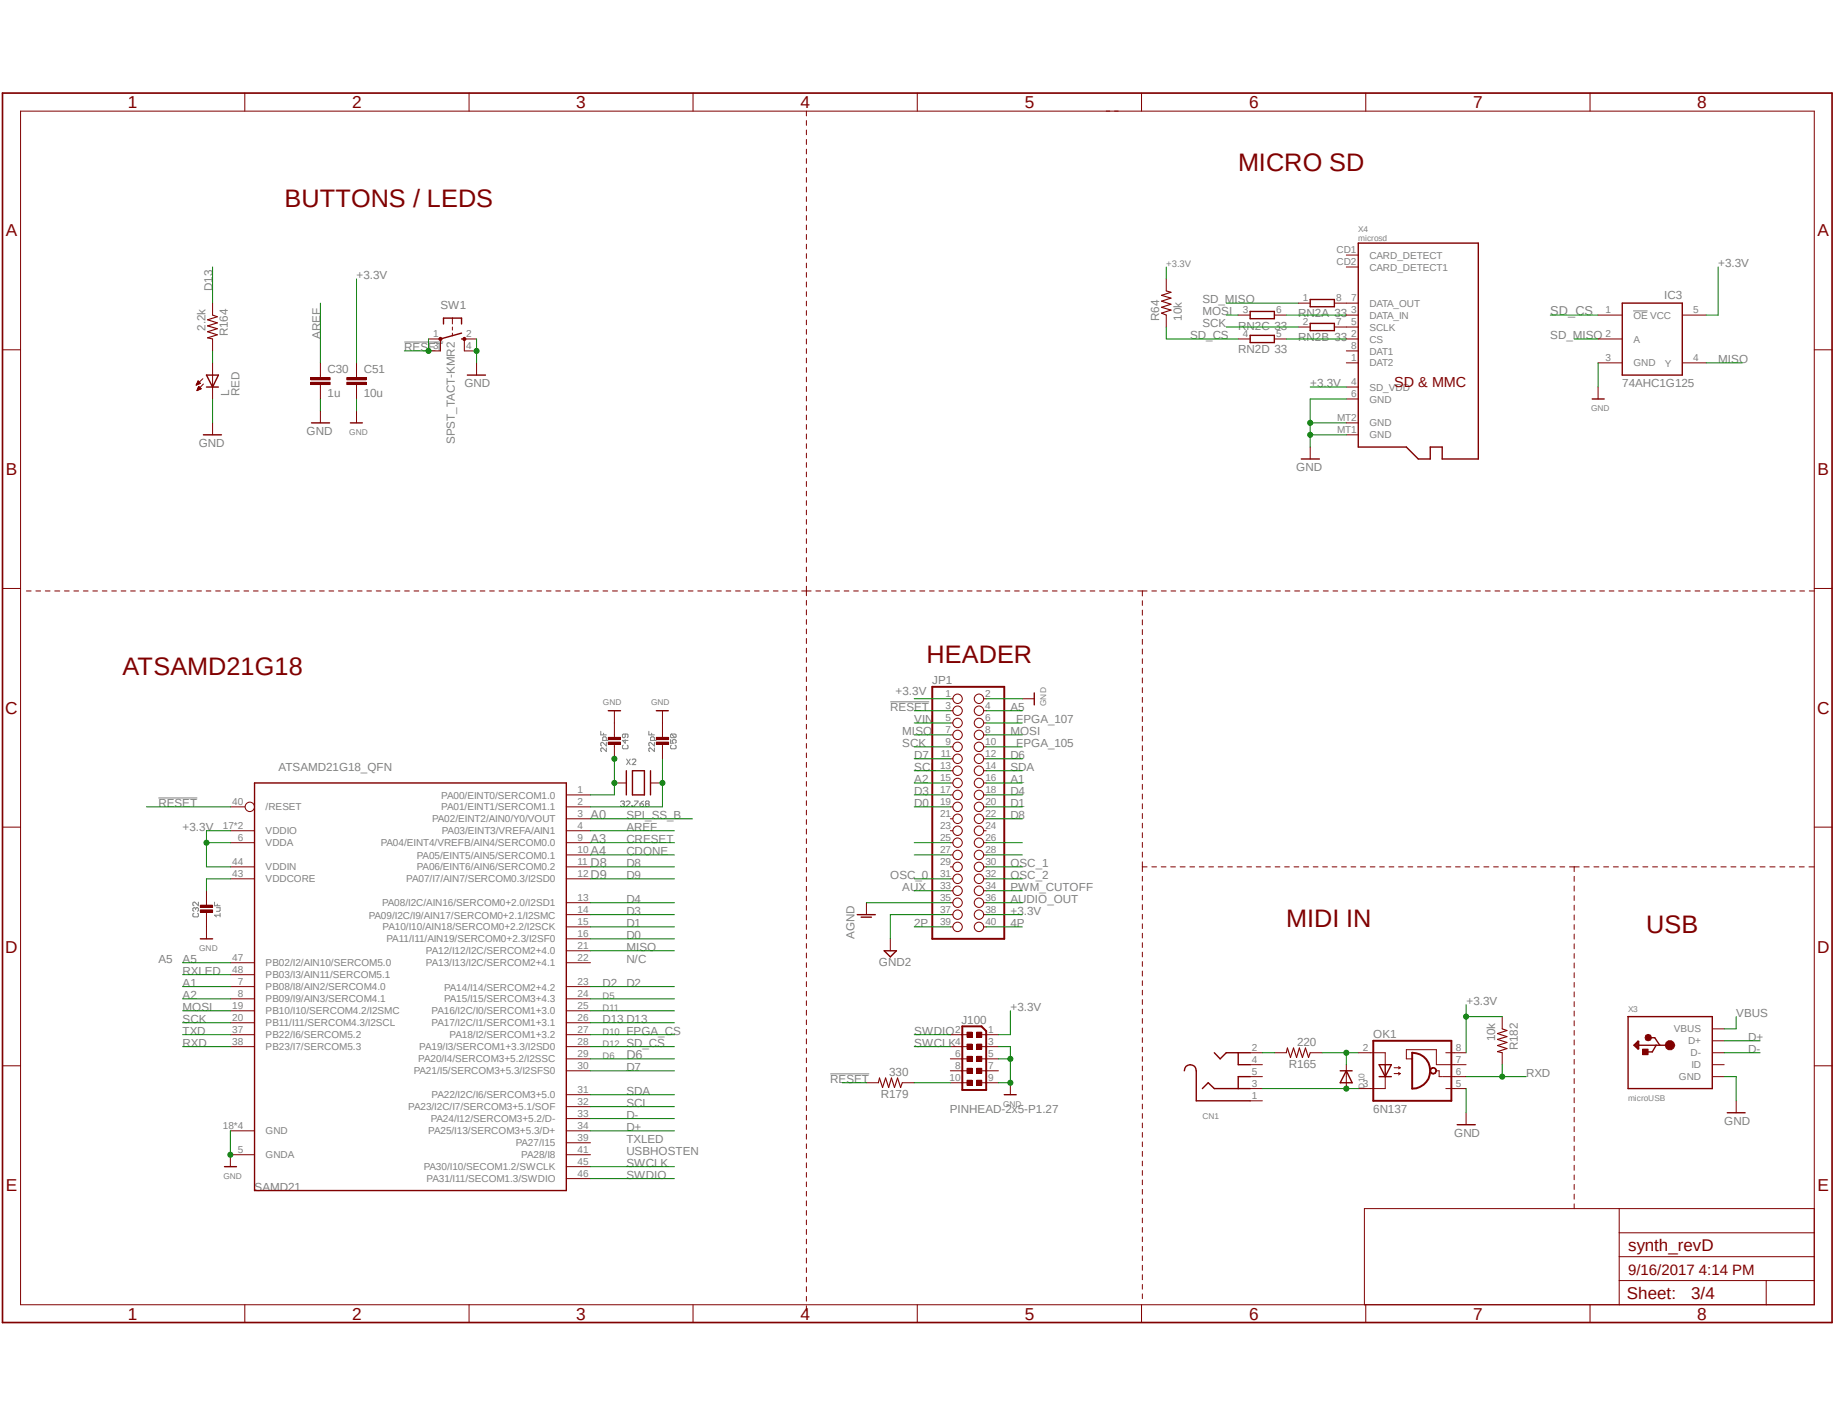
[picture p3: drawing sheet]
<svg xmlns="http://www.w3.org/2000/svg" width="279mm" height="216mm" viewBox="0 0 279 216" stroke-linecap="round" stroke-linejoin="round" font-family="sans-serif">
<path d="M0 13.9l279.4 188M279.4 13.9l-279.4 188" fill="none" stroke="#fff" stroke-width=".15"/>
<g fill="none" stroke="#808080" stroke-width=".15">
<path d="M61.6 52.1h5.9M248.8 47.4h2.2M91.5 111.4v.6h.9M91.9 111.7v.3M92.4 112.8v-.4l-.2-.1h-.3l-.1 .1v.4h.8M92.4 113.1v.6l-.6-.6-.3 .1v.3l.2 .2M92.4 114v.5l-.6-.5-.3 .1v.3l.2 .1M95 113.5l-.2 .2v.3l.2 .1h.5l.2-.1v-.3l-.2-.2M95.2 112.7v.5l-.4-.4h.9M95.2 111.8v.5l-.1 .1-.3-.1v-.3l.2-.2h.5l.2 .2v.3l-.2 .1M95.5 115.7l.5 .8M96 115.7l-.5 .8"/>
<path d="M96.3 115.8l.1-.1h.3l.2 .1v.2l-.6 .5h.6M98.8 111.4v.6h.9M99.3 111.7v.3M99.7 114v.5l-.6-.5-.3 .1v.3l.2 .1M99.7 113.1v.6l-.6-.6-.3 .1v.3l.2 .2M99.7 112.8v-.4l-.2-.1-.4 .1v.4h.8M102.2 112.7v.5h.4l-.2-.2v-.2l.2-.1 .4 .1v.3l-.2 .1M102.3 113.5l-.1 .2v.3l.1 .1h.5l.2-.1v-.3l-.2-.2M102.3 111.8h.5l.2 .2v.3l-.2 .1M102.3 111.8l-.1 .2v.3l.1 .1h.5M102.3 111.8l.5 .6M135.6 106.9h6"/>
<path d="M24.1 121.6h6M29.5 139.1l-.1 .2v.3l.1 .1h.6l.1-.1v-.3l-.1-.2M29.8 138.4l-.1-.1-.3 .1v.3l.1 .2M29.8 138.4l.1-.1 .3 .1v.3l-.1 .2M29.8 138.4v.2M30.2 137.5v.5l-.5-.5-.3 .1v.3l.1 .1M32.7 137.5v.5h.8M33 138.3h.5v.4l-.1 .2h-.4M33.1 137.8v.2M33.5 139.4h-.8l.3 .3M33.5 139.1v.6M94.5 122.2l.5-.2 .1 .2v.1l-.1 .2"/>
<path d="M94.8 122.5h.2M95 122.5l.1 .1v.2l-.1 .1-.5-.1M95.4 122.2l.1-.2 .5 .2v.1l-.6 .6h.6M96.2 122.8h.2v.1h-.2zM96.6 122h.6l-.6 .9M97.5 122.5h.4l.1 .3-.1 .1h-.3l-.1-.1zM98 122l-.5 .5M98.5 122.5l-.2-.2 .2-.3h.3l.1 .2-.1 .3M98.5 122.5h.3M98.5 122.5l-.2 .1 .2 .3h.3l.1-.1-.1-.3M126.5 163.6h5.9"/>
</g>
<g fill="none" stroke="#800000" stroke-width=".15">
<path d="M122.9 16.9v.8M122.9 18.4v.7M122.9 19.8v.7M168.5 16.9h.6M169.8 16.9h.5M122.9 21.3v.7M122.9 22.7v.8M122.9 24.2v.7M122.9 25.6v.7M122.9 27.1v.7M122.9 28.5v.8M122.9 30v.7"/>
<path d="M122.9 31.4v.7M122.9 32.9v.7M122.9 34.3v.7M122.9 35.7v.8M122.9 37.2v.7M122.9 38.7v.7M29.9 58.6h.1M29.9 58.6h.2M30 58.5h.3M30 58.5h.4M30 58.4h.5M30 59.4h.1"/>
<path d="M30.1 58.4h.4M30.1 58.3h.3M30.1 59.4h.2M30.1 59.4h.3M30.1 58.2h.2M30.1 59.3h.4M30.1 59.2h.5M30.1 58.1h.2M30.1 58.1h.1M30.1 59.1h.4M30.2 59.1h.3M30.2 59h.2"/>
<path d="M30.3 58.9h.1M30.5 58.4l-.3-.4-.3 .7M30.5 58.4l-.6 .3M30.6 59.2l-.3-.3-.3 .6M30.6 59.2l-.6 .3M30.9 57.7l-1 1M31 58.5l-1 1M32.4 46.2v1.8M32.4 51.6v1.9M32.4 55.3v5.5M47.3 58.3h3v.3h-3zM47.3 57.5h3v.4h-3z"/>
<path d="M48.8 55.3v2.2M48.8 58.6v2.2M67.1 51.6v1.9M68.9 48.5v.9M68.9 49.8v.5M68.9 50.8v.4M70.7 51.6v1.9M72.6 55.3v1.8M122.9 40.1v.7M122.9 41.5v.7M122.9 43v.7M122.9 44.4v.8"/>
<path d="M122.9 45.9v.7M122.9 47.3v.7M122.9 48.8v.7M122.9 50.2v.7M122.9 51.6v.8M122.9 53.1v.7M122.9 54.6v.7M122.9 56v.7M122.9 57.4v.8M122.9 58.9v.7M32.4 64.4v1.9M48.8 62.6v1.8"/>
<path d="M122.9 60.4v.7M122.9 61.8v.7M122.9 63.2v.8M122.9 64.7v.7M122.9 66.1v.8M122.9 67.6v.7M122.9 69v.8M122.9 70.5v.7M122.9 71.9v.7M122.9 73.4v.7M122.9 74.8v.8M122.9 76.3v.7"/>
<path d="M122.9 77.7v.7M122.9 79.2v.7M4 90h.7M5.5 90h.7M6.9 90h.7M8.3 90h.8M9.8 90h.7M11.3 90h.7M12.7 90h.7M14.1 90h.8M15.6 90h.7M17 90h.7"/>
<path d="M18.5 90h.7M19.9 90h.7M21.3 90h.8M22.8 90h.7M24.2 90h.7M25.7 90h.7M27.1 90h.7M28.5 90h.8M30 90h.7M31.4 90h.7M32.9 90h.7M34.3 90h.7"/>
<path d="M35.7 90h.7M37.2 90h.7M38.6 90h.7M40 90h.8M41.5 90h.7M42.9 90h.7M44.4 90h.7M45.8 90h.7M47.2 90h.8M48.7 90h.7M50.1 90h.7M51.6 90h.7"/>
<path d="M53 90h.7M54.4 90h.8M55.9 90h.7M57.3 90h.7M58.8 90h.7M60.2 90h.7M61.6 90h.8M63.1 90h.7M64.5 90h.7M66 90h.7M67.4 90h.7M68.8 90h.8"/>
<path d="M70.3 90h.7M71.7 90h.7M73.2 90h.7M74.6 90h.7M76 90h.8M77.5 90h.7M78.9 90h.7M80.3 90h.8M81.8 90h.7M83.2 90h.7M84.7 90h.7M86.1 90h.7"/>
<path d="M87.5 90h.8M89 90h.7M90.4 90h.7M91.9 90h.7M93.3 90h.8M94.8 90h.7M96.2 90h.7M97.7 90h.7M99.1 90h.7M100.5 90h.8M102 90h.7M103.4 90h.7"/>
<path d="M104.9 90h.7M106.3 90h.7M107.7 90h.8M109.2 90h.7M110.6 90h.7M112.1 90h.7M113.5 90h.7M114.9 90h.8M116.4 90h.7M117.8 90h.7M119.3 90h.7M120.7 90h.7"/>
<path d="M122.1 90h1.5M122.9 80.6v.8M122.9 82.1v.7M122.9 83.5v.7M122.9 85v.7M122.9 86.4v.7M122.9 87.8v.8M122.9 89.3v1.5M122.9 91.5v.7M122.9 92.9v.8M122.9 94.4v.7M122.9 95.8v.8"/>
<path d="M122.9 97.3v.7M122.9 98.8v.7M124.3 90h.7M125.7 90h.7M127.2 90h.7M128.6 90h.7M130 90h.8M131.5 90h.7M132.9 90h.7M134.4 90h.7M135.8 90h.7M137.2 90h.8"/>
<path d="M138.7 90h.7M140.1 90h.8M141.6 90h.7M143 90h.8M144.5 90h.7M145.9 90h.7M147.4 90h.7M148.8 90h.7M150.2 90h.8M151.7 90h.7M153.1 90h.7M154.6 90h.7"/>
<path d="M156 90h.7M157.4 90h.8M158.9 90h.7M160.3 90h.7M161.8 90h.7M163.2 90h.7M164.6 90h.8M166.1 90h.7M167.5 90h.8M169 90h.7M170.4 90h.8M171.9 90h.7"/>
<path d="M173.3 90h1.5M174 90v.8M174 91.5v.7M174 93v.7M174 94.4v.8M174 95.9v.8M174 97.4v.8M174 98.9v.8M175.5 90h.7M176.9 90h.8M178.4 90h.7M179.8 90h.8"/>
<path d="M181.3 90h.7M182.8 90h.7M184.2 90h.7M185.6 90h.8M187.1 90h.7M188.6 90h.7M190 90h.7M191.4 90h.8M192.9 90h.7M194.4 90h.7M195.8 90h.7M197.2 90h.8"/>
<path d="M198.7 90h.7M200.2 90h.7M201.6 90h.8M203.1 90h.7M204.5 90h.7M206 90h.7M207.4 90h.8M208.9 90h.7M210.3 90h.7M211.8 90h.7M213.2 90h.8M214.7 90h.7"/>
<path d="M216.1 90h.8M217.6 90h.7M219 90h.8M220.5 90h.7M221.9 90h.8M223.4 90h.7M224.8 90h.8M226.3 90h.7M227.8 90h.7M229.2 90h.7M230.6 90h.8M232.1 90h.7"/>
<path d="M233.6 90h.7M235 90h.7M236.4 90h.8M237.9 90h.7M239.4 90h.7M240.8 90h.8M242.3 90h.7M243.7 90h.7M245.2 90h.7M246.6 90h.8M248.1 90h.7M249.5 90h.7"/>
<path d="M251 90h.7M252.4 90h.8M253.9 90h.7M255.3 90h.7M256.8 90h.7M258.2 90h.8M259.7 90h.7M261.1 90h.8M262.6 90h.7M264 90h.8M265.5 90h.7M267 90h.7"/>
<path d="M268.4 90h.7M269.8 90h.8M271.3 90h.7M272.8 90h.7M274.2 90h.7M275.6 90h.8M122.9 100.2v.7M122.9 101.6v.8M122.9 103.1v.7M122.9 104.6v.7M122.9 106v.7M122.9 107.4v.8"/>
<path d="M122.9 108.9v.7M122.9 110.4v.7M122.9 111.8v.8M122.9 113.3v.7M122.9 114.7v.7M122.9 116.2v.7M122.9 117.6v.8M122.9 119.1v.7M174 100.4v.7M174 101.8v.8M174 103.3v.8M174 104.8v.7"/>
<path d="M174 106.3v.7M174 107.7v.8M174 109.2v.7M174 110.7v.7M174 112.1v.8M174 113.6v.8M174 115.1v.8M174 116.6v.7M174 118v.8M174 119.5v.8M122.9 120.5v.8M122.9 122v.7"/>
<path d="M122.9 123.4v.8M122.9 124.9v.7M122.9 126.3v.8M122.9 127.8v.7M122.9 129.2v.8M122.9 130.7v.7M122.9 132.2v.7M122.9 133.6v.7M122.9 135v.8M122.9 136.5v.7M122.9 138v.7M122.9 139.4v.8"/>
<path d="M174 121v.8M174 122.5v.7M174 124v.7M174 125.4v.8M174 126.9v.7M174 128.4v.7M174 129.8v.8M174 131.3v1.5M174 133.5v.7M174 135v.7M174 136.4v.7M174 137.8v.8"/>
<path d="M174 139.3v.7M174 132.1h.8M175.5 132.1h.7M176.9 132.1h.7M178.4 132.1h.7M179.8 132.1h.8M181.3 132.1h.7M182.7 132.1h.7M184.1 132.1h.8M185.6 132.1h.7M187 132.1h.7M188.5 132.1h.7"/>
<path d="M189.9 132.1h.8M191.4 132.1h.7M192.8 132.1h.7M194.3 132.1h.7M195.7 132.1h.7M197.1 132.1h.8M198.6 132.1h.7M200.1 132.1h.7M201.5 132.1h.7M202.9 132.1h.8M204.4 132.1h.7M205.8 132.1h.7"/>
<path d="M207.3 132.1h.7M208.7 132.1h.8M210.2 132.1h.7M211.6 132.1h.7M213.1 132.1h.7M214.5 132.1h.7M215.9 132.1h.8M217.4 132.1h.7M218.9 132.1h.7M220.3 132.1h.7M221.7 132.1h.8M223.2 132.1h.7"/>
<path d="M224.6 132.1h.7M226.1 132.1h.7M227.5 132.1h.8M229 132.1h.7M230.4 132.1h.7M231.9 132.1h.7M233.3 132.1h.7M234.7 132.1h.8M236.2 132.1h.7M237.7 132.1h.7M239.1 132.1h1.5M239.8 132.1v.7"/>
<path d="M239.8 133.5v.8M239.8 135v.8M239.8 136.5v.7M239.8 137.9v.8M239.8 139.4v.8M241.3 132.1h.8M242.8 132.1h.8M244.3 132.1h.8M245.8 132.1h.7M247.3 132.1h.7M248.8 132.1h.8M250.3 132.1h.7"/>
<path d="M251.8 132.1h.7M253.2 132.1h.8M254.7 132.1h.8M256.2 132.1h.8M257.7 132.1h.8M259.2 132.1h.8M260.7 132.1h.8M262.2 132.1h.8M263.7 132.1h.8M265.2 132.1h.7M266.7 132.1h.7M268.1 132.1h.8"/>
<path d="M269.6 132.1h.8M271.1 132.1h.8M272.6 132.1h.8M274.1 132.1h.8M275.6 132.1h.8M122.9 140.9v.7M122.9 142.3v.7M122.9 143.8v.7M122.9 145.2v.8M122.9 146.7v.7M122.9 148.1v.7M122.9 149.6v.7"/>
<path d="M122.9 151v.8M122.9 152.5v.7M122.9 153.9v.8M122.9 155.4v.7M122.9 156.8v.8M122.9 158.3v.7M122.9 159.8v.7M174 140.8v.7M174 142.2v.7M174 143.6v.8M174 145.1v.7M174 146.5v.7"/>
<path d="M174 148v.7M174 149.4v.8M174 150.9v.7M174 152.3v.7M174 153.8v.7M174 155.2v.7M174 156.6v.8M174 158.1v.7M174 159.6v.7M239.8 140.9v.7M239.8 142.3v.8M239.8 143.8v.8"/>
<path d="M239.8 145.3v.7M239.8 146.7v.8M239.8 148.2v.8M239.8 149.7v.7M239.8 151.1v.8M239.8 152.6v.8M239.8 154.1v.7M239.8 155.5v.8M239.8 157v.7M239.8 158.5v.7M239.8 159.9v.8M122.9 161.2v.7"/>
<path d="M122.9 162.6v.8M122.9 164.1v.7M122.9 165.6v.7M122.9 167v.7M122.9 168.4v.8M122.9 169.9v.7M122.9 171.4v.7M122.9 172.8v.8M122.9 174.3v.7M122.9 175.7v.7M122.9 177.2v.7M122.9 178.6v.8"/>
<path d="M174 161v.7M174 162.4v.8M174 163.9v.7M174 165.3v.8M174 166.8v.7M174 168.2v.8M174 169.7v.7M174 171.1v.7M174 172.6v.7M174 174v.7M174 175.4v.8M174 176.9v.7"/>
<path d="M174 178.4v.7M174 179.8v.7M239.8 161.4v.7M239.8 162.9v.7M239.8 164.3v.8M239.8 165.8v.7M239.8 167.3v.7M239.8 168.7v.8M239.8 170.2v.7M239.8 171.7v.7M239.8 173.1v.8M239.8 174.6v.7"/>
<path d="M239.8 176.1v.7M239.8 177.5v.8M239.8 179v.7M264.5 167.7v1.8M122.9 180.1v.7M122.9 181.5v.7M122.9 183v.7M122.9 184.4v.8M122.9 185.9v.7M122.9 187.3v.8M122.9 188.8v.7M122.9 190.2v.8"/>
<path d="M122.9 191.7v.7M122.9 193.2v.7M122.9 194.6v.7M122.9 196v.8M122.9 197.5v.7M122.9 199v.7M174 181.2v.7M174 182.7v.7M174 184.1v.8M174 185.6v.7M174 187v.7M174 188.5v.7"/>
<path d="M174 189.9v.7M174 191.3v.8M174 192.8v.7M174 194.2v.8M174 195.7v.7M174 197.1v.8M239.8 180.5v.7M239.8 181.9v.8M239.8 183.4v.7"/>
</g>
<path d="M31.5 57.1h1.8l-.9 1.9zM31.5 59h1.8M67.6 49.4v-.9h2.7v.9M70.3 51.6h.4M70.3 50.8l-3.2 .8M71.2 57.1h2.8M31 66.3h2.7M47.5 64.4h2.7M263.1 169.5h2.8" fill="none" stroke="#800000" stroke-width=".21"/>
<path d="M47.3 58.4h3M47.3 57.7h3" fill="none" stroke="#800000" stroke-width=".34"/>
<path d="M32.4 48l.7 .3-1.5 .4 1.5 .5-1.5 .5 1.5 .4-1.5 .4 1.5 .5-1.5 .5 .8 .1" fill="none" stroke="#800000" stroke-width=".17"/>
<circle cx="67.1" cy="51.6" r=".25" fill="#800000"/>
<circle cx="67.1" cy="51.6" r=".25" fill="none" stroke="#800000" stroke-width=".15"/>
<circle cx="70.8" cy="51.6" r=".24" fill="#800000"/>
<g fill="none" stroke="#800000" stroke-width=".15">
<path d="M65.3 51.6h1.8M65.3 53.5h1.8M70.7 51.6h1.9M70.7 53.5h1.9"/>
<circle cx="70.8" cy="51.6" r=".24"/>
</g>
<path d="M248 154.9h12.9v11h-12.9zM249.1 159.3l.3-.3v.6l-.2-.3M249.5 158.7h.1v1.1h-.1l-.6-.5zM249.5 158.7v1M249.6 159.3h4.8M251.4 158.1h.7l.8 1.2M252.3 159.3l-.6 1h-.9" fill="none" stroke="#800000" stroke-width=".21"/>
<circle cx="254.4" cy="159.3" r=".71" fill="#800000"/>
<circle cx="254.4" cy="159.3" r=".71" fill="none" stroke="#800000" stroke-width=".15"/>
<path d="M250.7 157.7l.4-.1 .4 .1 .1 .4-.1 .4-.4 .1-.4-.1-.1-.4z" fill-rule="evenodd" fill="#800000"/>
<path d="M250.7 157.7l.4-.1 .4 .1 .1 .4-.1 .4-.4 .1-.4-.1-.1-.4z" fill="none" stroke="#800000" stroke-width=".15"/>
<path d="M250.2 159.9h.9v.8h-.9z" fill-rule="evenodd" fill="#800000"/>
<g fill="none" stroke="#800000" stroke-width=".15">
<path d="M31.5 137.5v.6M31.5 138.8v.6M35.1 128.4h3.7M35.1 122.9h2.2M35.1 132.1h3.7M35.1 126.6h3.7M35.1 133.9h3.7M86.3 128.4h3.7M86.3 139.4h3.7M86.3 137.5h3.7M86.3 122.9h3.7M86.3 132.1h3.7"/>
<path d="M86.3 121.1h3.7M86.3 124.8h3.7M86.3 126.6h3.7M86.3 130.3h3.7M86.3 133.9h3.7M35.1 154h3.7M35.1 155.8h3.7M35.1 157.6h3.7M35.1 159.5h3.7M35.1 152.2h3.7M35.1 150.3h3.7M35.1 146.7h3.7"/>
<path d="M35.1 148.5h3.7M86.3 154h3.7M86.3 155.8h3.7M86.3 157.6h3.7M86.3 159.5h3.7M86.3 152.2h3.7M86.3 143h3.7M86.3 150.3h3.7M86.3 141.2h3.7M86.3 144.9h3.7M86.3 146.7h3.7M250.2 159.9h.9v.8h-.9z"/>
<path d="M260.9 158.6h1.8M260.9 156.8h1.8M35.1 172.3h3.7M38.8 175.9h-3.7v1.9M86.3 172.3h3.7M86.3 166.8h3.7M86.3 168.6h3.7M86.3 170.4h3.7M86.3 174.1h3.7M86.3 175.9h3.7M86.3 177.8h3.7M86.3 179.6h3.7"/>
<path d="M86.3 161.3h3.7M86.3 163.2h3.7M260.9 160.4h1.8M260.9 164h1.8M260.9 162.2h1.8"/>
<circle cx="38.1" cy="122.9" r=".72"/>
</g>
<path d="M38.8 119.3h47.5v62.1h-47.5zM34.2 177.8h1.8" fill="none" stroke="#800000" stroke-width=".21"/>
<path d="M30.5 138.6h1.9v.4h-1.9z" fill-rule="evenodd" fill="#800000"/>
<path d="M30.5 138.6h1.9v.4h-1.9z" fill="none" stroke="#800000" stroke-width=".15"/>
<path d="M30.5 137.9h1.9v.4h-1.9z" fill-rule="evenodd" fill="#800000"/>
<path d="M93.6 112v.5M93.6 113.2v.6M30.5 137.9h1.9v.4h-1.9zM31.5 135.7v1.8M31.5 139.4v3.6" fill="none" stroke="#800000" stroke-width=".15"/>
<path d="M30.5 143h1.9" fill="none" stroke="#800000" stroke-width=".21"/>
<path d="M92.7 112.4h1.8v.3h-1.8z" fill-rule="evenodd" fill="#800000"/>
<path d="M92.7 112.4h1.8v.3h-1.8z" fill="none" stroke="#800000" stroke-width=".15"/>
<path d="M92.7 113.1h1.8v.3h-1.8z" fill-rule="evenodd" fill="#800000"/>
<path d="M92.7 113.1h1.8v.3h-1.8zM93.6 110.2v1.8M93.6 113.8v1.8M100.9 112v.5M100.9 113.2v.6" fill="none" stroke="#800000" stroke-width=".15"/>
<path d="M100 112.4h1.9v.3h-1.9z" fill-rule="evenodd" fill="#800000"/>
<path d="M100 112.4h1.9v.3h-1.9z" fill="none" stroke="#800000" stroke-width=".15"/>
<path d="M100 113.1h1.9v.3h-1.9z" fill-rule="evenodd" fill="#800000"/>
<g fill="none" stroke="#800000" stroke-width=".15">
<path d="M3.1 16.9h273.3v181.9h-273.3zM37.3 14.2v2.7M71.5 14.2v2.7M105.6 14.2v2.7M139.7 14.2v2.7M173.9 14.2v2.7M208.1 14.2v2.7M242.2 14.2v2.7M205.1 38.9h1.8M.4 53.3h2.7M52.8 58.3h3v.3h-3zM52.8 57.5h3v.4h-3z"/>
<path d="M54.3 55.3v2.2M54.3 58.6v2.2M177.7 42.5v1.8M177.7 48v1.8M205.1 51.6h1.8M205.1 48h1.8M205.1 59h1.8M205.1 49.8h1.8M205.1 46.2h1.8M205.1 53.5h1.8M205.1 55.3h1.8M205.1 40.7h1.8"/>
<path d="M243.5 51.6h3.6M243.5 48h3.6M243.5 55.3h3.6M243.5 59v1.8M256.3 48h3.6M256.3 55.3h3.6M276.4 53.3h2.7M54.3 62.6v1.8M199.6 68.1v1.8M205.1 60.8h1.8M205.1 66.3h1.8M205.1 64.4h1.8"/>
<path d="M.4 89.7h2.7M276.4 89.7h2.7M93.6 108.3v1.9M93.6 119.3h1.8M99.1 119.3h1.8M100 113.1h1.9v.3h-1.9zM100.9 108.3v3.7M100.9 113.8v1.8M.4 126h2.7M276.4 126h2.7M.4 162.4h2.7M276.4 162.4h2.7"/>
<path d="M37.3 198.8v2.7M71.5 198.8v2.7M105.6 198.8v2.7M139.7 198.8v2.7M173.9 198.8v2.7M208.1 198.8v2.7M242.2 198.8v2.7M246.7 195.1h29.7M246.7 184.1v14.7M246.7 191.5h29.7M246.7 187.8h29.7M269.1 195.1v3.7"/>
<path d="M276.4 184.1h-68.5v14.7"/>
</g>
<path d="M206.9 37h18.3v32.9h-5.5v-1.8h-1.8v1.8h-1.8l-1.9-1.8h-7.3zM247.1 46.2h9.2v10.9h-9.2zM53.4 64.4h1.8M198.2 69.9h2.8M242.6 60.8h1.8M92.7 108.3h1.8M95.4 117.4v3.7M96.4 117.4h1.8v3.7h-1.8zM99.1 117.4v3.7M100 108.3h1.8" fill="none" stroke="#800000" stroke-width=".21"/>
<path d="M52.8 58.4h3M52.8 57.7h3" fill="none" stroke="#800000" stroke-width=".34"/>
<path d="M177.7 44.3l.7 .2-1.4 .5 1.4 .4-1.4 .5 1.4 .5-1.4 .4 1.4 .4-1.4 .5 .7 .3" fill="none" stroke="#800000" stroke-width=".17"/>
<path d="M.4 14.2h278.7v187.3h-278.7z" fill="none" stroke="#800000" stroke-width=".25"/>
<path d="M148.8 157.3h.8v.7h-.8z" fill-rule="evenodd" fill="#800000"/>
<path d="M148.8 157.3h.8v.7h-.8z" fill="none" stroke="#800000" stroke-width=".15"/>
<path d="M148.8 159.1h.8v.8h-.8z" fill-rule="evenodd" fill="#800000"/>
<path d="M148.8 159.1h.8v.8h-.8z" fill="none" stroke="#800000" stroke-width=".15"/>
<path d="M148.8 161h.8v.7h-.8z" fill-rule="evenodd" fill="#800000"/>
<path d="M148.8 161h.8v.7h-.8z" fill="none" stroke="#800000" stroke-width=".15"/>
<path d="M148.8 162.8h.8v.7h-.8z" fill-rule="evenodd" fill="#800000"/>
<path d="M148.8 162.8h.8v.7h-.8z" fill="none" stroke="#800000" stroke-width=".15"/>
<path d="M148.8 164.6h.8v.8h-.8z" fill-rule="evenodd" fill="#800000"/>
<path d="M148.8 164.6h.8v.8h-.8z" fill="none" stroke="#800000" stroke-width=".15"/>
<path d="M147.3 157.3h.8v.7h-.8z" fill-rule="evenodd" fill="#800000"/>
<path d="M147.3 157.3h.8v.7h-.8z" fill="none" stroke="#800000" stroke-width=".15"/>
<path d="M147.3 159.1h.8v.8h-.8z" fill-rule="evenodd" fill="#800000"/>
<path d="M147.3 159.1h.8v.8h-.8z" fill="none" stroke="#800000" stroke-width=".15"/>
<path d="M147.3 161h.8v.7h-.8z" fill-rule="evenodd" fill="#800000"/>
<path d="M147.3 161h.8v.7h-.8z" fill="none" stroke="#800000" stroke-width=".15"/>
<path d="M147.3 162.8h.8v.7h-.8z" fill-rule="evenodd" fill="#800000"/>
<path d="M147.3 162.8h.8v.7h-.8z" fill="none" stroke="#800000" stroke-width=".15"/>
<path d="M147.3 164.6h.8v.8h-.8z" fill-rule="evenodd" fill="#800000"/>
<g fill="none" stroke="#800000" stroke-width=".15">
<path d="M144.8 157.6h2.9M144.8 159.5h2.9M149.2 157.6h2.9M149.2 159.5h2.9M132 165h1.8M137.5 165h1.8M144.8 161.3h2.9M144.8 163.2h2.9M144.8 165h2.9M147.3 164.6h.8v.8h-.8zM149.2 161.3h2.9M149.2 163.2h2.9"/>
<path d="M149.2 165h2.9M153.9 165v1.8M190.5 167.7h1.8M190.5 165.9h1.8M190.5 164h1.8M190.5 162.2h1.8M190.5 160.4h1.8M208.7 160.4h2.3v1.8M211 164v1.9h-2.3M212.4 162.7h.9M212.4 163.6h.9M213.1 162.5l.2 .2"/>
<path d="M213.1 163.4l.2 .2M213.3 162.7l-.2 .2M213.3 163.6l-.2 .2M215.1 161.3h-.9v-1.4h4.6v2.3h2.7M218.8 163.2h.4v.8h.5M219.8 164h1.7M220.3 165.9h1.2M220.3 160.4h1.2"/>
</g>
<path d="M146.6 156.4h2.9l.7 .7v9h-3.6zM209.2 158.6h11.9v9.1h-11.9zM215.1 160.4a2.73 2.73 0 0 1 2.8 2.7 2.73 2.73 0 0 1-2.8 2.8z" fill="none" stroke="#800000" stroke-width=".3"/>
<path d="M133.8 165l.2-.7 .5 1.4 .4-1.4 .5 1.4 .4-1.4 .5 1.4 .4-1.4 .5 1.4 .3-.7" fill="none" stroke="#800000" stroke-width=".17"/>
<path d="M153 166.8h1.8M180.4 163.2a.91 .91 0 0 1 .9-1 .91 .91 0 0 1 .9 1v4.5h8.3M183.2 165.9l.9-.9 .9 .9h5.5M185 160.4l.9 .9 .9-.9h3.7M188.6 160.4v1.8h1.9M190.5 164h-1.9v1.9M210.1 162.2h1.9l-1 1.8zM210.1 164h1.9M211 162.2v1.8" fill="none" stroke="#800000" stroke-width=".21"/>
<path d="M217.9 162.9l.5-.3 .3 .2 .1 .2-.1 .5-.3 .2-.3-.1-.2-.2-.1-.2 .4-.4a.42 .42 0 0 1 .5 .4l-.1 .2a.43 .43 0 0 1-.7-.2h-.1z" fill-rule="evenodd" fill="#800000"/>
<g fill="none" stroke="#800000" stroke-width=".15">
<path d="M188.6 51.6h1.9M188.6 48h1.9M194.1 51.6h1.9M194.1 48h1.9M197.8 46.2h1.8M197.8 49.8h1.8M203.3 46.2h1.8M203.3 49.8h1.8M144.8 106.5h.4M144.8 108.3h.4M144.8 110.2h.4M144.8 112h.4"/>
<path d="M144.8 113.8h.4M144.8 115.6h.4M144.8 117.4h.4M144.8 119.3h.4M149.9 106.5h.3M149.9 108.3h.3M149.9 110.2h.3M149.9 112h.3M149.9 113.8h.3M149.9 115.6h.3M149.9 117.4h.3M149.9 119.3h.3"/>
<path d="M155.7 106.5h1.9M132 137.5v1.9M144.8 121.1h.4M144.8 122.9h.4M144.8 124.8h.4M144.8 126.6h.4M144.8 128.4h.4M144.8 130.3h.4M144.8 132.1h.4M144.8 133.9h.4M144.8 135.7h.4M144.8 137.5h.4"/>
<path d="M144.8 139.4h.4M149.9 121.1h.3M149.9 122.9h.3M149.9 124.8h.3M149.9 126.6h.3M149.9 128.4h.3M149.9 130.3h.3M149.9 132.1h.3M149.9 133.9h.3M149.9 135.7h.3M149.9 137.5h.3M149.9 139.4h.3"/>
<path d="M135.6 143v1.9M144.8 141.2h.4M149.9 141.2h.3M228.9 154.9v1.9M194.1 160.4h1.9M199.6 160.4h1.8M205.1 162.2v3.7M206.9 160.4h1.8M206.9 165.9h1.8M217.9 162.9l.5-.3 .3 .2 .1 .2-.1 .5-.3 .2-.3-.1-.2-.2-.1-.2 .4-.4a.42 .42 0 0 1 .5 .4l-.1 .2a.43 .43 0 0 1-.7-.2h-.1zM221.5 160.4h1.9M221.5 165.9h1.9"/>
<path d="M221.5 164h1.9M221.5 162.2h1.9M223.4 169.5v1.9M228.9 160.4v1.8"/>
<circle cx="145.9" cy="106.5" r=".72"/>
<circle cx="145.9" cy="110.2" r=".72"/>
<circle cx="145.9" cy="119.3" r=".72"/>
<circle cx="145.9" cy="113.8" r=".72"/>
<circle cx="145.9" cy="115.6" r=".72"/>
<circle cx="145.9" cy="112" r=".72"/>
<circle cx="145.9" cy="108.3" r=".72"/>
<circle cx="145.9" cy="117.4" r=".72"/>
<circle cx="149.1" cy="108.3" r=".72"/>
<circle cx="149.1" cy="119.3" r=".72"/>
<circle cx="149.1" cy="106.5" r=".72"/>
<circle cx="149.1" cy="113.8" r=".72"/>
<circle cx="149.1" cy="117.4" r=".72"/>
<circle cx="149.1" cy="110.2" r=".72"/>
<circle cx="149.1" cy="115.6" r=".72"/>
<circle cx="149.1" cy="112" r=".72"/>
<circle cx="145.9" cy="130.3" r=".72"/>
<circle cx="145.9" cy="124.8" r=".72"/>
<circle cx="145.9" cy="121.1" r=".72"/>
<circle cx="145.9" cy="139.4" r=".72"/>
<circle cx="145.9" cy="128.4" r=".72"/>
<circle cx="145.9" cy="133.9" r=".72"/>
<circle cx="145.9" cy="135.7" r=".72"/>
<circle cx="145.9" cy="122.9" r=".72"/>
<circle cx="145.9" cy="126.6" r=".72"/>
<circle cx="145.9" cy="137.5" r=".72"/>
<circle cx="145.9" cy="132.1" r=".72"/>
<circle cx="149.1" cy="130.3" r=".72"/>
<circle cx="149.1" cy="128.4" r=".72"/>
<circle cx="149.1" cy="139.4" r=".72"/>
<circle cx="149.1" cy="133.9" r=".72"/>
<circle cx="149.1" cy="137.5" r=".72"/>
<circle cx="149.1" cy="121.1" r=".72"/>
<circle cx="149.1" cy="122.9" r=".72"/>
<circle cx="149.1" cy="132.1" r=".72"/>
<circle cx="149.1" cy="135.7" r=".72"/>
<circle cx="149.1" cy="124.8" r=".72"/>
<circle cx="149.1" cy="126.6" r=".72"/>
<circle cx="145.9" cy="141.2" r=".72"/>
<circle cx="149.1" cy="141.2" r=".72"/>
</g>
<path d="M228.9 156.8l.7 .2-1.5 .5 1.5 .4-1.5 .5 1.5 .4-1.5 .5 1.5 .5-1.5 .4 .8 .2M196 160.4l.1-.7 .5 1.4 .5-1.4 .4 1.4 .5-1.4 .4 1.4 .5-1.4 .4 1.4 .3-.7" fill="none" stroke="#800000" stroke-width=".17"/>
<path d="M190.5 51.1h3.6v1.1h-3.6zM190.5 47.5h3.6v1.1h-3.6zM199.6 45.6h3.7v1.1h-3.7zM199.6 49.3h3.7v1.1h-3.7zM157.6 105.6v1.8M130.6 139.4h2.7M131.2 139.7h1.6M134.7 144.9h1.9l-1 .9zM204.2 163.2h1.8M205.1 163.2l.9 1.8h-1.8zM222 171.4h2.7" fill="none" stroke="#800000" stroke-width=".21"/>
<path d="M142 104.6h11v38.4h-11z" fill="none" stroke="#800000" stroke-width=".3"/>
<path d="M72.6 51.6v3.7M48.8 60.8v1.8M262.7 164h1.8v3.7" fill="none" stroke="#008000" stroke-width=".15"/>
<circle cx="72.6" cy="53.5" r=".38" fill="#008000"/>
<g fill="none" stroke="#008000" stroke-width=".15">
<path d="M32.4 60.8v3.6M35.1 172.3v3.6"/>
<circle cx="72.6" cy="53.5" r=".38"/>
</g>
<circle cx="35.1" cy="175.9" r=".38" fill="#008000"/>
<g fill="none" stroke="#008000" stroke-width=".15">
<path d="M54.3 60.8v1.8M199.6 66.3h5.5M205.1 64.4h-5.5v3.7"/>
<circle cx="35.1" cy="175.9" r=".38"/>
</g>
<circle cx="199.6" cy="66.3" r=".38" fill="#008000"/>
<g fill="none" stroke="#008000" stroke-width=".15">
<path d="M205.1 60.8h-5.5v3.6"/>
<circle cx="199.6" cy="66.3" r=".38"/>
</g>
<circle cx="199.6" cy="64.4" r=".38" fill="#008000"/>
<g fill="none" stroke="#008000" stroke-width=".15">
<path d="M243.5 55.3v3.7M152.1 159.5h1.8v1.8M152.1 165h1.8"/>
<circle cx="199.6" cy="64.4" r=".38"/>
</g>
<circle cx="153.9" cy="165" r=".38" fill="#008000"/>
<g fill="none" stroke="#008000" stroke-width=".15">
<path d="M152.1 161.3h1.8v3.7"/>
<circle cx="153.9" cy="165" r=".38"/>
</g>
<circle cx="153.9" cy="161.3" r=".38" fill="#008000"/>
<g fill="none" stroke="#008000" stroke-width=".15">
<path d="M32.4 40.7v5.5M32.4 53.5v1.8M48.8 46.2v9.1M65.3 51.6v1.9h-3.7M186.8 48h1.8M186.8 49.8h11M259.9 55.3h5.5M139.3 112h5.5M139.3 113.8h5.5M139.3 119.3h5.5M139.3 117.4h5.5M150.2 106.5h5.5"/>
<path d="M150.2 112h5.5M150.2 119.3h5.5M150.2 117.4h5.5M22.3 122.9h12.8M35.1 133.9h-3.6v1.8M90 128.4h12.7M90 126.6h12.7M139.3 122.9h5.5M150.2 122.9h5.5M27.8 154h7.3M27.8 155.8h7.3M27.8 152.2h7.3"/>
<path d="M27.8 150.3h7.3M90 144.9h12.7M90 155.8h12.7M90 141.2h12.7M90 143h12.7M90 157.6h12.7M262.7 158.6h5.4M264.5 154.9v1.9h-1.8M90 168.6h12.7M90 166.8h12.7M90 172.3h12.7M90 170.4h12.7"/>
<path d="M223.4 165.9v3.6M262.7 160.4h5.4"/>
<circle cx="153.9" cy="161.3" r=".38"/>
</g>
<circle cx="65.3" cy="53.5" r=".38" fill="#008000"/>
<g fill="none" stroke="#008000" stroke-width=".15">
<path d="M93.6 119.3v1.8h-3.6M139.3 108.3h5.5M139.3 159.5h5.5M139.3 157.6h5.5M90 177.8h12.7M90 179.6h12.7M128.3 165h3.7"/>
<circle cx="65.3" cy="53.5" r=".38"/>
</g>
<circle cx="93.6" cy="115.6" r=".38" fill="#008000"/>
<g fill="none" stroke="#008000" stroke-width=".15">
<path d="M93.6 115.6v3.7"/>
<circle cx="93.6" cy="115.6" r=".38"/>
</g>
<circle cx="93.6" cy="119.3" r=".38" fill="#008000"/>
<g fill="none" stroke="#008000" stroke-width=".15">
<path d="M100.9 119.3v3.6h-10.9"/>
<circle cx="93.6" cy="119.3" r=".38"/>
</g>
<circle cx="100.9" cy="119.3" r=".38" fill="#008000"/>
<g fill="none" stroke="#008000" stroke-width=".15">
<path d="M54.3 42.5v12.8M177.7 49.8v1.8h10.9M199.6 59h5.5M236.2 48h7.3M100.9 115.6v3.7M31.5 128.4h3.6M35.1 126.6h-3.6v5.5h3.6M90 150.3h12.7M90 159.5h12.7"/>
<circle cx="100.9" cy="119.3" r=".38"/>
</g>
<circle cx="31.5" cy="128.4" r=".38" fill="#008000"/>
<g fill="none" stroke="#008000" stroke-width=".15">
<path d="M177.7 40.7v1.8M261.7 40.7v7.3h-1.8M153.9 154v3.6h-1.8M223.4 153.1v7.3M223.4 154.9h5.5"/>
<circle cx="31.5" cy="128.4" r=".38"/>
</g>
<circle cx="223.4" cy="154.9" r=".38" fill="#008000"/>
<g fill="none" stroke="#008000" stroke-width=".15">
<path d="M186.8 46.2h11M239.8 51.6h3.7M139.3 106.5h5.5M150.2 115.6h5.5M90 130.3h12.7M90 124.8h15.5M150.2 139.4h5.5M27.8 157.6h7.3M27.8 159.5h7.3M90 161.3h12.7M139.3 165h5.5M223.4 164h9.1"/>
<path d="M228.9 162.2v1.8"/>
<circle cx="223.4" cy="154.9" r=".38"/>
</g>
<circle cx="228.9" cy="164" r=".38" fill="#008000"/>
<g fill="none" stroke="#008000" stroke-width=".15">
<path d="M139.3 115.6h5.5M90 163.2h12.7M201.4 160.4h5.5M205.1 160.4v1.8"/>
<circle cx="228.9" cy="164" r=".38"/>
</g>
<circle cx="205.1" cy="160.4" r=".38" fill="#008000"/>
<g fill="none" stroke="#008000" stroke-width=".15">
<path d="M192.3 165.9h14.6"/>
<circle cx="205.1" cy="160.4" r=".38"/>
</g>
<circle cx="205.1" cy="165.9" r=".38" fill="#008000"/>
<g fill="none" stroke="#008000" stroke-width=".15">
<path d="M196 48h9.1M196 51.6h9.1M139.3 110.2h5.5M150.2 110.2h5.5M150.2 108.3h5.5M150.2 113.8h5.5M90 139.4h12.7M90 133.9h12.7M90 132.1h12.7M90 137.5h12.7M132 137.5h12.8M139.3 135.7h5.5"/>
<path d="M139.3 130.3h5.5M139.3 128.4h5.5M139.3 121.1h5.5M139.3 133.9h5.5M144.8 139.4h-9.2v3.6M150.2 135.7h5.5M150.2 130.3h5.5M150.2 128.4h5.5M150.2 121.1h5.5M150.2 133.9h5.5M150.2 132.1h5.5M150.2 137.5h5.5"/>
<path d="M150.2 124.8h5.5M27.8 148.5h7.3M27.8 146.7h7.3M90 152.2h12.7M90 154h12.7M139.3 141.2h5.5M150.2 141.2h5.5M192.3 160.4h1.8"/>
<circle cx="205.1" cy="165.9" r=".38"/>
</g>
<g font-size="3.9" fill="#800000">
<text x="188.6" y="26.1">MICRO SD</text>
<text x="43.4" y="31.5">BUTTONS / LEDS</text>
<text x="141.1" y="101">HEADER</text>
<text x="18.7" y="102.8">ATSAMD21G18</text>
<text x="196" y="141.2">MIDI IN</text>
<text x="250.8" y="142.1">USB</text>
</g>
<g font-size="2.6" fill="#800000">
<text x="19.5" y="16.5">1</text>
<text x="53.6" y="16.5">2</text>
<text x="87.8" y="16.5">3</text>
<text x="122" y="16.5">4</text>
<text x="156.1" y="16.5">5</text>
<text x="190.3" y="16.5">6</text>
<text x="224.4" y="16.5">7</text>
<text x="258.6" y="16.5">8</text>
<text x=".9" y="36">A</text>
<text x="276.9" y="36">A</text>
<text x=".9" y="72.4">B</text>
<text x="276.9" y="72.4">B</text>
<text x=".8" y="108.8">C</text>
<text x="276.8" y="108.8">C</text>
<text x=".8" y="145.2">D</text>
<text x="276.8" y="145.2">D</text>
<text x=".9" y="181.5">E</text>
<text x="276.9" y="181.5">E</text>
<text x="248" y="190.5">synth_revD</text>
<text x="247.9" y="197.9">Sheet:</text>
<text x="257.6" y="197.9">3/4</text>
<text x="19.5" y="201.1">1</text>
<text x="53.6" y="201.1">2</text>
<text x="87.8" y="201.1">3</text>
<text x="122" y="201.1">4</text>
<text x="156.1" y="201.1">5</text>
<text x="190.3" y="201.1">6</text>
<text x="224.4" y="201.1">7</text>
<text x="258.6" y="201.1">8</text>
</g>
<text font-size="2.3" fill="#800000" x="248" y="194.2">9/16/2017 4:14 PM</text>
<text font-size="2.2" fill="#800000" x="212.4" y="59">SD &amp; MMC</text>
<g font-size="1.9" fill="#808080">
<text x="236.2" y="48">SD_CS</text>
<text x="90" y="124.8">A0</text>
<text x="90" y="128.4">A3</text>
<text x="90" y="130.3">A4</text>
<text x="90" y="132.1">D8</text>
<text x="90" y="133.9">D9</text>
<text x="95.4" y="161.3">D6</text>
</g>
<g font-size="1.8" fill="#808080">
<text x="261.7" y="40.7">+3.3V</text>
<text x="32.4" y="44.3" transform="rotate(-90 32.4 44.3)">D13</text>
<text x="54.3" y="42.5">+3.3V</text>
<text x="67.1" y="47.1">SW1</text>
<text x="183.2" y="46.2">SD_MISO</text>
<text x="253.5" y="45.6">IC3</text>
<text x="31.3" y="50.4" transform="rotate(-90 31.3 50.4)">2.2k</text>
<text x="34.7" y="51.3" transform="rotate(-90 34.7 51.3)">R164</text>
<text x="48.8" y="51.6" transform="rotate(-90 48.8 51.6)">AREF</text>
<text x="61.6" y="53.5">RESET</text>
<text x="176.6" y="48.9" transform="rotate(-90 176.6 48.9)">R64</text>
<text x="180" y="48.9" transform="rotate(-90 180 48.9)">10k</text>
<text x="181.3" y="51.6">SD_CS</text>
<text x="183.2" y="48">MOSI</text>
<text x="183.2" y="49.8">SCK</text>
<text x="188.6" y="53.8">RN2D 33</text>
<text x="188.6" y="50.2">RN2C 33</text>
<text x="197.8" y="48.3">RN2A 33</text>
<text x="197.8" y="52">RN2B 33</text>
<text x="236.2" y="51.6">SD_MISO</text>
<text x="49.9" y="56.9">C30</text>
<text x="55.4" y="56.9">C51</text>
<text x="70.7" y="59">GND</text>
<text x="199.6" y="59">+3.3V</text>
<text x="247.1" y="59">74AHC1G125</text>
<text x="261.7" y="55.3">MISO</text>
<text x="34.9" y="60.4" transform="rotate(-90 34.9 60.4)">L</text>
<text x="36.5" y="60.4" transform="rotate(-90 36.5 60.4)">RED</text>
<text x="49.9" y="60.5">1u</text>
<text x="55.4" y="60.5">10u</text>
<text x="30.3" y="68.1">GND</text>
<text x="46.7" y="66.3">GND</text>
<text x="69.3" y="67.7" transform="rotate(-90 69.3 67.7)">SPST_TACT-KMR2</text>
<text x="197.5" y="71.8">GND</text>
<text x="136.4" y="105.9">+3.3V</text>
<text x="142" y="104.2">JP1</text>
<text x="135.6" y="108.3">RESET</text>
<text x="137.5" y="112">MISO</text>
<text x="137.5" y="113.8">SCK</text>
<text x="139.3" y="110.2">VIN</text>
<text x="153.9" y="112">MOSI</text>
<text x="153.9" y="108.3">A5</text>
<text x="154.8" y="110.2">FPGA_107</text>
<text x="154.8" y="113.8">FPGA_105</text>
<text x="42.4" y="117.4">ATSAMD21G18_QFN</text>
<text x="139.3" y="119.3">A2</text>
<text x="139.3" y="117.4">SCL</text>
<text x="139.3" y="115.6">D7</text>
<text x="153.9" y="119.3">A1</text>
<text x="153.9" y="117.4">SDA</text>
<text x="153.9" y="115.6">D6</text>
<text x="24.1" y="122.9">RESET</text>
<text x="95.4" y="124.8">SPI_SS_B</text>
<text x="139.3" y="122.9">D0</text>
<text x="139.3" y="121.1">D3</text>
<text x="153.9" y="122.9">D1</text>
<text x="153.9" y="121.1">D4</text>
<text x="153.9" y="124.8">D8</text>
<text x="27.8" y="126.6">+3.3V</text>
<text x="95.4" y="128.4">CRESET</text>
<text x="95.4" y="126.6">AREF</text>
<text x="95.4" y="130.3">CDONE</text>
<text x="95.4" y="133.9">D9</text>
<text x="95.4" y="137.5">D4</text>
<text x="95.4" y="132.1">D8</text>
<text x="135.6" y="133.9">OSC_0</text>
<text x="137.5" y="135.7">AUX</text>
<text x="153.9" y="135.7">PWM_CUTOFF</text>
<text x="153.9" y="132.1">OSC_1</text>
<text x="153.9" y="133.9">OSC_2</text>
<text x="153.9" y="137.5">AUDIO_OUT</text>
<text x="95.4" y="141.2">D1</text>
<text x="95.4" y="143">D0</text>
<text x="95.4" y="139.4">D3</text>
<text x="130.2" y="143" transform="rotate(-90 130.2 143)">AGND</text>
<text x="139.3" y="141.2">2P</text>
<text x="153.9" y="139.4">+3.3V</text>
<text x="153.9" y="141.2">4P</text>
<text x="24.1" y="146.7">A5</text>
<text x="27.8" y="148.5">RXLED</text>
<text x="27.8" y="146.7">A5</text>
<text x="95.4" y="146.7">N/C</text>
<text x="95.4" y="144.9">MISO</text>
<text x="133.9" y="147.2">GND2</text>
<text x="27.8" y="154">MOSI</text>
<text x="27.8" y="155.8">SCK</text>
<text x="27.8" y="152.2">A2</text>
<text x="27.8" y="150.3">A1</text>
<text x="91.8" y="150.3">D2</text>
<text x="91.8" y="155.8">D13 D13</text>
<text x="95.4" y="150.3">D2</text>
<text x="153.9" y="154">+3.3V</text>
<text x="223.4" y="153.1">+3.3V</text>
<text x="264.5" y="154.9">VBUS</text>
<text x="27.8" y="157.7">TXD</text>
<text x="27.8" y="159.5">RXD</text>
<text x="95.4" y="157.7">FPGA_CS</text>
<text x="95.4" y="159.5">SD_CS</text>
<text x="139.3" y="159.5">SWCLK</text>
<text x="139.3" y="157.7">SWDIO</text>
<text x="146.5" y="156.1">J100</text>
<text x="197.6" y="159.3">220</text>
<text x="209.2" y="158.1">OK1</text>
<text x="227.8" y="158.7" transform="rotate(-90 227.8 158.7)">10k</text>
<text x="231.2" y="160" transform="rotate(-90 231.2 160)">R182</text>
<text x="266.3" y="158.6">D+</text>
<text x="266.3" y="160.4">D-</text>
<text x="95.4" y="166.8">SDA</text>
<text x="95.4" y="163.2">D7</text>
<text x="126.5" y="165">RESET</text>
<text x="134.2" y="167.3">R179</text>
<text x="135.5" y="163.9">330</text>
<text x="196.3" y="162.7">R165</text>
<text x="232.5" y="164">RXD</text>
<text x="95.4" y="168.6">SCL</text>
<text x="95.4" y="172.3">D+</text>
<text x="95.4" y="170.4">D-</text>
<text x="144.7" y="169.5">PINHEAD-2x5-P1.27</text>
<text x="209.2" y="169.5">6N137</text>
<text x="221.5" y="173.2">GND</text>
<text x="262.7" y="171.4">GND</text>
<text x="95.4" y="174.1">TXLED</text>
<text x="95.4" y="175.9">USBHOSTEN</text>
<text x="95.4" y="177.8">SWCLK</text>
<text x="95.4" y="179.6">SWDIO</text>
<text x="38.8" y="181.4">SAMD21</text>
</g>
<g font-size="1.5" fill="#808080">
<text x="203.6" y="38.6">CD1</text>
<text x="203.6" y="40.4">CD2</text>
<text x="208.6" y="39.4">CARD_DETECT</text>
<text x="208.6" y="41.2">CARD_DETECT1</text>
<text x="189.4" y="47.8">3</text>
<text x="194.4" y="47.8">6</text>
<text x="198.5" y="45.9">1</text>
<text x="203.5" y="45.9">8</text>
<text x="205.8" y="47.8">3</text>
<text x="205.8" y="45.9">7</text>
<text x="208.6" y="46.7">DATA_OUT</text>
<text x="244.6" y="47.8">1</text>
<text x="257.9" y="47.8">5</text>
<text x="66" y="51.4">1</text>
<text x="66" y="53.2">3</text>
<text x="71" y="53.2">4</text>
<text x="71" y="51.4">2</text>
<text x="189.4" y="51.4">4</text>
<text x="194.4" y="51.4">5</text>
<text x="198.5" y="49.6">2</text>
<text x="203.5" y="49.6">7</text>
<text x="205.8" y="51.4">2</text>
<text x="205.8" y="49.6">5</text>
<text x="205.8" y="53.2">8</text>
<text x="208.6" y="52.2">CS</text>
<text x="208.6" y="48.6">DATA_IN</text>
<text x="208.6" y="50.4">SCLK</text>
<text x="244.6" y="51.4">2</text>
<text x="248.8" y="52.2">A</text>
<text x="248.8" y="48.6">OE VCC</text>
<text x="205.8" y="58.7">4</text>
<text x="205.8" y="55">1</text>
<text x="208.6" y="59.5">SD_VDD</text>
<text x="208.6" y="54">DAT1</text>
<text x="208.6" y="55.8">DAT2</text>
<text x="244.6" y="55">3</text>
<text x="248.8" y="55.8">GND</text>
<text x="253.6" y="55.9">Y</text>
<text x="257.9" y="55">4</text>
<text x="203.7" y="66">MT1</text>
<text x="203.7" y="64.2">MT2</text>
<text x="205.8" y="60.5">6</text>
<text x="208.6" y="61.3">GND</text>
<text x="208.6" y="65">GND</text>
<text x="208.6" y="66.8">GND</text>
<text x="144.1" y="106.2">1</text>
<text x="150.1" y="106.2">2</text>
<text x="144.1" y="108">3</text>
<text x="144.1" y="109.9">5</text>
<text x="144.1" y="111.7">7</text>
<text x="144.1" y="113.5">9</text>
<text x="150.1" y="108">4</text>
<text x="150.1" y="109.9">6</text>
<text x="150.1" y="111.7">8</text>
<text x="150.1" y="113.5">10</text>
<text x="143.2" y="117.2">13</text>
<text x="143.2" y="119">15</text>
<text x="143.3" y="115.4">11</text>
<text x="150.1" y="115.4">12</text>
<text x="150.1" y="117.2">14</text>
<text x="150.1" y="119">16</text>
<text x="35.4" y="122.7">40</text>
<text x="40.5" y="123.5">/RESET</text>
<text x="65.8" y="125.3">PA02/EINT2/AIN0/Y0/VOUT</text>
<text x="67.2" y="121.7">PA00/EINT0/SERCOM1.0</text>
<text x="67.2" y="123.5">PA01/EINT1/SERCOM1.1</text>
<text x="88" y="120.9">1</text>
<text x="88" y="122.7">2</text>
<text x="88" y="124.5">3</text>
<text x="143.2" y="120.9">17</text>
<text x="143.2" y="122.7">19</text>
<text x="143.2" y="124.5">21</text>
<text x="150.1" y="120.9">18</text>
<text x="150.1" y="122.7">20</text>
<text x="150.1" y="124.5">22</text>
<text x="34" y="126.3">17*2</text>
<text x="35.4" y="131.8">44</text>
<text x="36.2" y="128.1">6</text>
<text x="40.5" y="128.9">VDDA</text>
<text x="40.5" y="127.1">VDDIO</text>
<text x="58" y="128.9">PA04/EINT4/VREFB/AIN4/SERCOM0.0</text>
<text x="63.5" y="130.8">PA05/EINT5/AIN5/SERCOM0.1</text>
<text x="67.3" y="127.1">PA03/EINT3/VREFA/AIN1</text>
<text x="88" y="131.8">11</text>
<text x="88" y="126.3">4</text>
<text x="88" y="128.1">9</text>
<text x="88" y="130">10</text>
<text x="143.2" y="126.3">23</text>
<text x="143.2" y="128.1">25</text>
<text x="143.2" y="130">27</text>
<text x="143.2" y="131.8">29</text>
<text x="150.1" y="126.3">24</text>
<text x="150.1" y="128.1">26</text>
<text x="150.1" y="130">28</text>
<text x="150.1" y="131.8">30</text>
<text x="35.4" y="133.6">43</text>
<text x="40.5" y="132.6">VDDIN</text>
<text x="40.5" y="134.4">VDDCORE</text>
<text x="61.9" y="134.4">PA07/I7/AIN7/SERCOM0.3/I2SD0</text>
<text x="63.5" y="132.6">PA06/EINT6/AIN6/SERCOM0.2</text>
<text x="88" y="137.3">13</text>
<text x="88" y="133.6">12</text>
<text x="143.2" y="133.6">31</text>
<text x="143.2" y="135.5">33</text>
<text x="143.2" y="137.3">35</text>
<text x="150.1" y="133.6">32</text>
<text x="150.1" y="135.5">34</text>
<text x="150.1" y="137.3">36</text>
<text x="56.2" y="140">PA09/I2C/I9/AIN17/SERCOM0+2.1/I2SMC</text>
<text x="58.2" y="138.1">PA08/I2C/AIN16/SERCOM0+2.0/I2SD1</text>
<text x="58.3" y="141.8">PA10/I10/AIN18/SERCOM0+2.2/I2SCK</text>
<text x="58.9" y="143.6">PA11/I11/AIN19/SERCOM0+2.3/I2SF0</text>
<text x="88" y="139.1">14</text>
<text x="88" y="142.8">16</text>
<text x="88" y="141">15</text>
<text x="143.2" y="139.1">37</text>
<text x="143.2" y="141">39</text>
<text x="150.1" y="139.1">38</text>
<text x="150.1" y="141">40</text>
<text x="35.4" y="146.4">47</text>
<text x="35.4" y="148.3">48</text>
<text x="40.5" y="147.2">PB02/I2/AIN10/SERCOM5.0</text>
<text x="40.5" y="149.1">PB03/I3/AIN11/SERCOM5.1</text>
<text x="64.9" y="145.4">PA12/I12/I2C/SERCOM2+4.0</text>
<text x="64.9" y="147.2">PA13/I13/I2C/SERCOM2+4.1</text>
<text x="88" y="144.6">21</text>
<text x="88" y="146.4">22</text>
<text x="35.4" y="153.8">19</text>
<text x="35.4" y="155.6">20</text>
<text x="36.2" y="150.1">7</text>
<text x="36.2" y="151.9">8</text>
<text x="40.5" y="150.9">PB08/I8/AIN2/SERCOM4.0</text>
<text x="40.5" y="152.7">PB09/I9/AIN3/SERCOM4.1</text>
<text x="40.5" y="154.6">PB10/I10/SERCOM4.2/I2SMC</text>
<text x="65.7" y="154.6">PA16/I2C/I0/SERCOM1+3.0</text>
<text x="67.6" y="152.7">PA15/I15/SERCOM3+4.3</text>
<text x="67.6" y="150.9">PA14/I14/SERCOM2+4.2</text>
<text x="88" y="153.8">25</text>
<text x="88" y="155.6">26</text>
<text x="88" y="151.9">24</text>
<text x="88" y="150.1">23</text>
<text x="35.4" y="157.4">37</text>
<text x="35.4" y="159.2">38</text>
<text x="40.5" y="156.4">PB11/I11/SERCOM4.3/I2SCL</text>
<text x="40.5" y="158.2">PB22/I6/SERCOM5.2</text>
<text x="40.5" y="160">PB23/I7/SERCOM5.3</text>
<text x="63.7" y="161.9">PA20/I4/SERCOM3+5.2/I2SSC</text>
<text x="63.9" y="160">PA19/I3/SERCOM1+3.3/I2SD0</text>
<text x="65.7" y="156.4">PA17/I2C/I1/SERCOM1+3.1</text>
<text x="68.5" y="158.2">PA18/I2/SERCOM1+3.2</text>
<text x="88" y="157.4">27</text>
<text x="88" y="159.2">28</text>
<text x="88" y="161">29</text>
<text x="145.5" y="157.4">2</text>
<text x="145.5" y="159.2">4</text>
<text x="145.5" y="161">6</text>
<text x="150.5" y="157.4">1</text>
<text x="150.5" y="159.2">3</text>
<text x="150.5" y="161">5</text>
<text x="190.7" y="162">4</text>
<text x="190.7" y="160.1">2</text>
<text x="207.6" y="160.1">2</text>
<text x="221.8" y="160.1">8</text>
<text x="221.8" y="162">7</text>
<text x="255" y="157.3">VBUS</text>
<text x="257.2" y="159.1">D+</text>
<text x="257.6" y="161">D-</text>
<text x="63" y="163.7">PA21/I5/SERCOM3+5.3/I2SFS0</text>
<text x="65.7" y="167.3">PA22/I2C/I6/SERCOM3+5.0</text>
<text x="88" y="166.5">31</text>
<text x="88" y="162.9">30</text>
<text x="144.7" y="164.7">10</text>
<text x="145.5" y="162.9">8</text>
<text x="150.5" y="162.9">7</text>
<text x="150.5" y="164.7">9</text>
<text x="190.7" y="167.5">1</text>
<text x="190.7" y="165.6">3</text>
<text x="190.7" y="163.8">5</text>
<text x="207.6" y="165.6">3</text>
<text x="221.8" y="163.8">6</text>
<text x="221.8" y="165.6">5</text>
<text x="255.8" y="164.6">GND</text>
<text x="257.7" y="162.8">ID</text>
<text x="34" y="172">18*4</text>
<text x="40.5" y="172.8">GND</text>
<text x="62.2" y="169.2">PA23/I2C/I7/SERCOM3+5.1/SOF</text>
<text x="65.2" y="172.8">PA25/I13/SERCOM3+5.3/D+</text>
<text x="65.6" y="171">PA24/I12/SERCOM3+5.2/D-</text>
<text x="88" y="168.4">32</text>
<text x="88" y="170.2">33</text>
<text x="88" y="172">34</text>
<text x="88" y="173.9">39</text>
<text x="36.2" y="175.7">5</text>
<text x="40.5" y="176.5">GNDA</text>
<text x="64.6" y="178.3">PA30/I10/SECOM1.2/SWCLK</text>
<text x="78.6" y="174.7">PA27/I15</text>
<text x="79.4" y="176.5">PA28/I8</text>
<text x="88" y="175.7">41</text>
<text x="88" y="177.5">45</text>
<text x="88" y="179.3">46</text>
<text x="65" y="180.1">PA31/I11/SECOM1.3/SWDIO</text>
</g>
<g font-size="1.4" fill="#808080">
<text x="177.7" y="40.7">+3.3V</text>
<text x="91.8" y="154">D11</text>
<text x="91.8" y="152.2">D5</text>
<text x="91.8" y="161.3">D6</text>
<text x="91.8" y="159.5">D12</text>
<text x="91.8" y="157.7">D10</text>
</g>
<g font-size="1.3" fill="#808080">
<text x="206.9" y="35.4">X4</text>
<text x="206.9" y="36.7">microsd</text>
<text x="242.4" y="62.6">GND</text>
<text x="53.2" y="66.3">GND</text>
<text x="91.9" y="107.4">GND</text>
<text x="99.2" y="107.4">GND</text>
<text x="159.4" y="107.6" transform="rotate(-90 159.4 107.6)">GND</text>
<text x="30.4" y="144.9">GND</text>
<text x="248" y="154.2">X3</text>
<text x="207.9" y="165.9" transform="rotate(-90 207.9 165.9)">D10</text>
<text x="248" y="167.7">microUSB</text>
<text x="152.8" y="168.6">GND</text>
<text x="183.2" y="170.5">CN1</text>
<text x="34" y="179.6">GND</text>
</g>
</svg>
